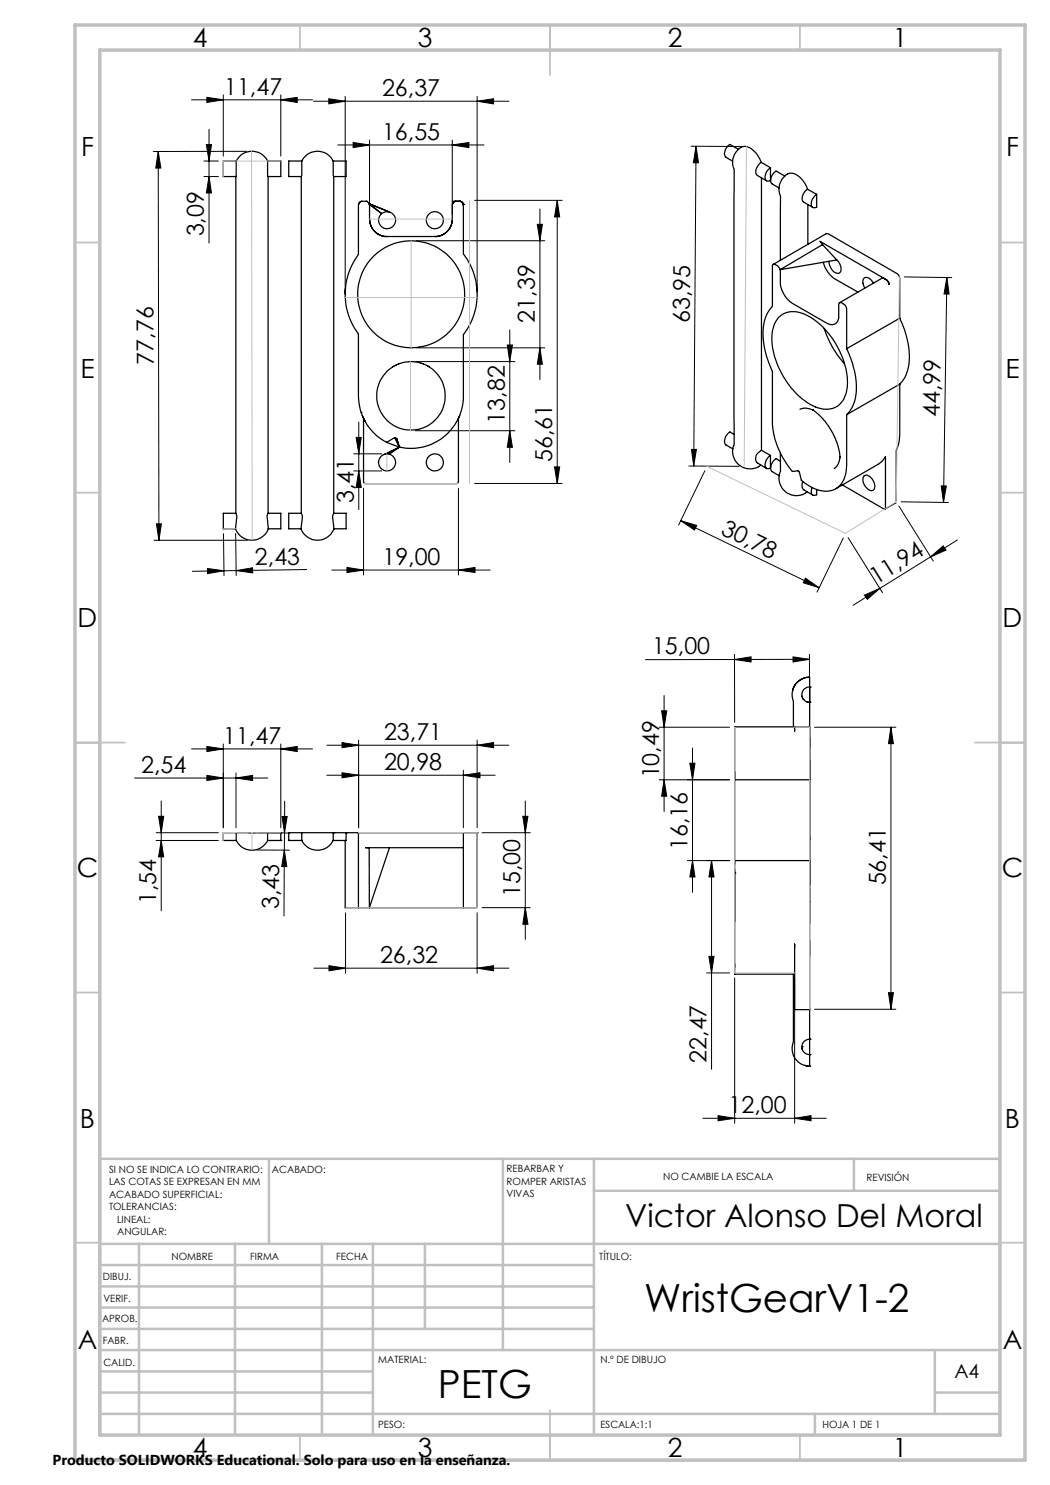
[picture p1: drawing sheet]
<svg xmlns="http://www.w3.org/2000/svg" width="210mm" height="297mm" viewBox="0 0 210 297" stroke-linecap="round" stroke-linejoin="round" font-family="sans-serif">
<g fill="none" stroke="#000" stroke-width=".25">
<path d="M47.2 35.3v67.4M47.2 32.2a3.5 3.5 0 0 1 3.2-1.9 3.5 3.5 0 0 1 3.1 1.9M47.2 32.2v3.1M47.2 32.2h-2.5v3.1h2.5M53.5 32.2l.1 3.1M53.5 32.2h2.7v3.1h-2.6M53.6 35.3v67.4M60.3 35.3v67.4M60.4 32.2a3.5 3.5 0 0 1 3.1-1.9 3.5 3.5 0 0 1 3.1 1.9M60.4 32.2l-.1 3.1M60.4 32.2h-2.7v3.1h2.6M66.6 32.2l.1 3.1"/>
<path d="M66.6 32.2h2.6v3.1h-2.5M66.7 35.3v67.4M147.7 29.9l-1.7-1a1.87 1.87 0 0 0-.8 2.6l1.3 .7M152.3 32.5a4.8 4.8 0 0 0-3.2-3.2 2.97 2.97 0 0 0-2.6 3.2l.3 1.3v55.2a3.5 3.5 0 0 0 3.6 4.8l.1-.1a2.53 2.53 0 0 0 1.6-.7M152.3 32.5a2.09 2.09 0 0 0-1 2.5l2 1.2M152.3 32.5l1.8 1M152.3 35.6v54.5M153.7 33.9l.4-.4v2.6a.7 .7 0 0 1-.9 0 .7 .7 0 0 1-.2-.9l.2-.6zM157 35.2l-1.8-1a2.01 2.01 0 0 0-.9 2.5l1.5 .9M161.5 37.8a4.7 4.7 0 0 0-3.1-3.2 2.91 2.91 0 0 0-2.6 2.8v.8l.3 1v12.9M161.5 37.8a1.98 1.98 0 0 0-.9 2.5l2 1.2M161.5 37.8l1.8 1.1"/>
<path d="M162.9 39.2l.4-.3v2.5a.7 .7 0 0 1-.9 0 .7 .7 0 0 1-.1-.9l.1-.5zM69.1 57.5l-.1 1.3M71.7 40.8v.1M71.8 40.7v.1M71.9 40.5v.1M72 40.4l-.1 .1M72.2 40.3h-.1M72.4 40.2l-.2 .1M73.3 40.2h.1M73.8 40.7h.1M73.8 40.7l.1 .1M73.8 40.7l4.1 1.7"/>
<path d="M73.9 40.8l2.4 1.9M73.9 40.8l-.2-.3a1.42 1.42 0 0 0-1.3-.3l-.5 .3-.2 .4v10a13.4 13.4 0 0 0 0 15.9v12.4a10.6 10.6 0 0 0 5.6 9.3M73.9 40.8v3a3.5 3.5 0 0 0 3.5 3.5h9.6a3.5 3.5 0 0 0 3.5-3.5l.1-3.1 .6-.5 1.1 .1 .4 .6v9.9a13.3 13.3 0 0 1 0 16.2v12.2a10.5 10.5 0 0 1-12.8 10.2M73.9 40.8h.1M73.9 40.8l4 1.6M73.9 43.8v.4M73.9 44.2l.2 .7M74.1 45l.2 .3M74.3 45.4l.3 .6M74.7 46l.5 .5M75.2 46.6l.3 .2M75.6 46.8l.2 .2"/>
<path d="M75.9 47l.3 .1M76.3 47.1l.7 .2M77.1 47.3h.3M77.9 42.4l-.5-.1-.8 .3M77.9 42.4a1.7 1.7 0 0 1 1 2.4 1.7 1.7 0 0 1-2.6 .5 1.7 1.7 0 0 1 0-2.6M87 47.3h.3M88.1 47.1l-.7 .2M88.5 47l-.3 .1M89.1 46.6l-.6 .4M89.7 46l-.5 .5M89.9 45.7l-.2 .3M90.1 45.4l-.1 .2"/>
<path d="M90.3 45l-.2 .3M90.5 44.2l-.2 .7M90.5 40.2h1.5M90.5 43.8v.4M90.6 40.7l-.1 .2M90.7 40.5l-.1 .1M90.8 40.4l-.1 .1M91.1 40.2l-.2 .1M92.1 40.3h.1M92.3 40.3v.1M92.4 40.5h.1M92.5 40.5h.1"/>
<path d="M92.6 40.7l.1 .4v-.2M92.7 40.9h.1M95.3 56.9l.1 1.3M154.7 52.9l10.5-6.2 .5 .1 13.9 8.1 .4 .8v7.9M156 53.9l-.5-.7-.6-.4-.3 .1-.1 .2v8.2a8.3 8.3 0 0 0-1.8 7.1 18.9 18.9 0 0 0 1.8 5.9v10.1a16.3 16.3 0 0 0 4 9.9l1.1-.1 .3 .2 .4 1.7a6.8 6.8 0 0 0 6.2 1.9 4.9 4.9 0 0 0 2.8-5v-10.1M156 53.9l.1 2.9 .5 1.6a5.1 5.1 0 0 0 1.9 2.3l6.8 3.9a1.5 1.5 0 0 0 1.7 .2 1.5 1.5 0 0 0 .7-1.6v-2.4l.2-.2 .2-.1 .9 .5 .3 .7v8M161.6 40.9v8M164.5 48.9l-.5-.6 13.4 7.7 .4 .6v.3a1.42 1.42 0 0 0-1-1.2l-.4-.1-8.5 4.9M164.5 48.9l-8.5 5M164.5 48.9l2.9 3.1M164.7 52.5a5.7 5.7 0 0 0 2.3 3.3l4.6 2.6M167.4 52a2.02 2.02 0 0 1 .6 2.5 1.37 1.37 0 0 1-1.9-1l-.3-.7v-.6"/>
<path d="M167.4 52l-11.4 1.9M174.7 56.7a1.31 1.31 0 0 0-1.9-1 1.82 1.82 0 0 0 .2 1.9M155.7 63.5a4.7 4.7 0 0 1 5.8-.4 16.4 16.4 0 0 1 8 14.2 4.4 4.4 0 0 1-3.9 4.5 9.1 9.1 0 0 1-6.6-3.4 16.1 16.1 0 0 1-4.6-11.9 5.5 5.5 0 0 1 1.3-3zM164.9 65.7l.7 1.9a19.4 19.4 0 0 0 3.3 5.2M169.3 69.7a15.4 15.4 0 0 1 1.6 10.8l-.8 1.5-.8 .9M180 76.8v10l-.3 2.1-.5 1.2v10.3l-.1 .2-2.1 1.2M180 63.6a16 16 0 0 1 1.6 10.3 5.7 5.7 0 0 1-1.6 2.9M180 63.6l-10.7 6.1M180 76.8l-10.7 6.1M72.2 82.5h.1M72.5 83.1l.2 .5M77.3 88.5l2.6 .9"/>
<path d="M77.4 90.8h.5M77.4 90.8l-.6 .1M78.9 87.5l.4 .2 .6 1.7M78.9 87.5l-1.6 1M78.9 87.5l1 1.9M79.9 89.4l-2.8 1.4a1.71 1.71 0 0 0-1.1 2.6 1.71 1.71 0 0 0 2.8 .1 1.71 1.71 0 0 0-.9-2.7M79.9 89.4h.1M79.9 89.4l-2.5 1.4M79.9 89.4l-2 1.4M91.7 83.7v-.1v12.8l-.4 .3h-18.3l-.3-.3v-12.8l.4 .7M91.9 83.1l-.2 .5M146.8 86.9l-.8-.5a1.91 1.91 0 0 0-.8 2.6l1.4 .8"/>
<path d="M152.3 90.1a1.61 1.61 0 0 0-.8 2.5l1.8 1.1M152.3 90.1l1.8 1M153.7 91.4l.4-.3v2.5a.75 .75 0 0 1-1-.1 .75 .75 0 0 1 0-1zM156.1 90.6v3.7a3.5 3.5 0 0 0 3.9 4.8l.7-.3 .7-.4M156.1 92.2l-.9-.5a1.83 1.83 0 0 0-.8 2.6l1.4 .8M160 81.8l1.2-.2 1.4 .3 1.9 1.8 1.3 1.6 1.2 2.3 .8 2.2 .2 1.6M160.5 96.3a1.27 1.27 0 0 0 .4 1.7l1.7 1M162.4 97.5a1.05 1.05 0 0 0 .3 1.6l.6-.1v-1.1M168 91.4l-.1 .6a2.93 2.93 0 0 1-1.1 1.7M168 91.4v.1M168.5 97l8.5 4.8 .1-.1v-10.4l-.7 1-.7 .5-8.4 4.9M172.9 95.1a1.67 1.67 0 0 1 1.9 1.5 1 1 0 0 1-.5 1.5 2.15 2.15 0 0 1-1.4-3z"/>
<path d="M47.1 105.8a3.5 3.5 0 0 0 3.3 2.3 3.5 3.5 0 0 0 3.3-2.3M47.2 102.7a4.3 4.3 0 0 1 0 2.5l-.1 .6M47.2 102.7h-2.5v3.1h2.4M53.6 102.7a3.8 3.8 0 0 0 0 2.3l.1 .8M53.6 102.7h2.6v3.1h-2.5M60.2 105.8a3.5 3.5 0 0 0 3.3 2.3 3.5 3.5 0 0 0 3.3-2.3M60.3 102.7a3.3 3.3 0 0 1 0 2.3l-.1 .8M60.3 102.7h-2.6v3.1h2.5M66.7 102.7a3.3 3.3 0 0 0 0 2.3l.1 .8M66.7 102.7h2.5v3.1h-2.4M160.4 139.2l.1 .2M160.5 139.6l.3 .3"/>
<path d="M160.6 139.7v.1M161.9 135.4a3.5 3.5 0 0 0-3.2 4.9v5.1M161.9 135.4a3.5 3.5 0 0 0-3.4 2.7M161.9 137.4a1.53 1.53 0 0 0-1.5 1.5 1.53 1.53 0 0 0 1.5 1.6M161.9 137.4v3.1M161.9 135.4v2M161.9 137.4h.1M146.9 145.4h12M146.9 156v16.1M146.9 154.3v1.7M146.9 145.4h.1M146.9 145.4v10.6"/>
<path d="M146.9 156h15M158.9 145.4h3v10.6M158.9 145.4v.8v-.3M161.3 140.4l.6 .1M161.9 152v4M161.9 156v16.1M161.9 147.5v29.7M161.9 140.5h.1M161.9 140.5v8.9M47.2 168.1a3.5 3.5 0 0 0 3.2 1.9 3.5 3.5 0 0 0 3.1-1.9M47.2 166.5h6.3M47.2 166.5v1.6"/>
<path d="M47.2 166.5h-2.5v1.6h2.5M49.7 166.5h1.4M53.5 166.5v1.6M53.5 168.1h2.7M53.5 166.5h2.7M56.2 168.1h.1M56.2 166.5v1.6M56.2 166.5h.1M57.7 168.1h.1M57.7 166.5h.1M57.7 166.5v1.6M57.7 168.1h2.7"/>
<path d="M57.7 166.5h2.7M60.4 168.1a3.5 3.5 0 0 0 3.1 1.9 3.5 3.5 0 0 0 3.1-1.9M60.4 166.5h6.2M60.4 166.5v1.6M66.6 166.5v1.6M66.6 166.5h2.6M66.7 166.5h.1M69 168.1v13.4h2.7M69.2 166.5h2.5M69.2 166.5h.1M69.2 166.5v1.6h-2.6M71.7 166.5h21"/>
<path d="M71.7 166.5v15M77.9 169.5l-4 12M92.6 169.5h-19.5h.7l.1 12M92.7 166.5v15M92.7 166.5h2.7M95.4 166.5v15h-2.7M95.4 166.5h.1M146.9 174.6h.1M146.9 172.1v22.7h12M146.9 172.1v.7M146.9 173.8v.8M146.9 174.6v9.8"/>
<path d="M146.9 172.1h15M161.9 172.1v4.8M161.9 172.1v29.8h-3v-13.1v.7M161.9 177.5v2.9M71.7 181.5h2.2M73.9 181.5h18.8M146.9 192.7v.9M158.7 194.8v13.6a3.5 3.5 0 0 0 3.2 4.8M161.9 180.2v4.5M161.9 188.1v3.2M160.4 209.4h.1M160.4 209.7l.1 .2"/>
<path d="M160.9 213.1l1 .1M161.9 207.9a1.53 1.53 0 0 0-1.5 1.5 1.53 1.53 0 0 0 1.5 1.5M161.9 210.9v2.3M161.9 207.9v3M161.9 213.2h.1M161.9 210.9h.1M161.9 207.9h.1M161.9 201.8v6.1"/>
<circle cx="82.2" cy="58.8" r="10.7"/>
<circle cx="87" cy="44.1" r="1.7"/>
<circle cx="82.2" cy="79.2" r="6.8"/>
<circle cx="87" cy="92.5" r="1.71"/>
</g>
<g fill="none" stroke="#000" stroke-width=".2">
<path d="M38.3 20h24.2M41.4 19.5l3.3 .5-3.3 .5zM44.7 19v12.2M56.2 20l3.2-.5v1zM56.2 19v12.2M65.8 19.8l3.2 .4-3.2 .6zM69 19.3v39.2M95.4 19.3v39.2M31.6 30.3l.6 3.3h-1zM31.6 30.3l.2 77.8M40.8 32.2h2.9M40.8 35.3h2.9"/>
<path d="M41.3 28.9h1l-.5 3.3zM41.8 35.3l.5 3.3h-1zM41.8 25.9v22.7M49.3 30.3h-18.6M62.7 20.2h39.1M67.6 29h29.2M70.6 28.5l3.3 .5-3.3 .5zM73.9 28v14.8M90.5 29l3.3-.5v1zM90.5 28v14.8M95.4 20.2l3.3-.4v1zM138.2 29.2l10.1 .1"/>
<path d="M139.2 29.2l.5 3.4h-1zM139.2 29.2l-.5 64M83.2 48.2h25.8M94.9 40.1h17.5M107.5 44.9h1l-.5 3.3zM108 41.8v34.1M111.4 40.1l.5 3.3h-1zM111.4 40.1v56.6M180.9 55.4l9.5 .1M189.4 55.5l.4 3.3h-1zM189.4 55.5l-.7 45M83.1 72.3h19.9"/>
<path d="M83.2 69.6h25.8M101.5 69h1l-.5 3.3zM102 66v26.5M108 69.6l.5 3.2h-1zM70.7 90.8h5.6M70.7 94.2h5.6M71.2 87.5h1l-.4 3.3zM71.8 94.2l.4 3.3h-1zM71.8 84.4v17.5M72.7 97.7v17.3M83.1 86.1h19.9M91.7 97.7v17.3"/>
<path d="M94.9 96.7h17.5M102 86.1l.5 3.4h-1zM110.9 93.4h1l-.5 3.3zM137.8 93.2l10 .1M138.3 89.9h1l-.6 3.3zM141 94.2l-5.3 10.8M188.2 97.2h1.1l-.6 3.3zM30.8 108.1h18.7M31.3 104.8h1l-.5 3.3zM41.5 113.7l3.3 .5-3.3 .5zM44.7 106.7l.1 8.4M44.8 114.2l-6.3 .1"/>
<path d="M47.1 106.7l.1 8.4M47.2 114.1l3.3-.5 .1 1zM61.3 113.9l-16.5 .3M66.4 114h31.6M69.4 113.5l3.3 .5-3.3 .5zM91.7 114l3.3-.5v1zM136.1 104.1l3.2 1-.4 .9zM136.1 104.1l27.7 13.4M161.1 115.6l2.7 1.9-3.1-.9zM168.7 107.6l-5.3 10.8M169.6 107.5l6.9 11M172.9 119l3.1-1.3-2.5 2.2z"/>
<path d="M176 117.7l-5.4 3.4M179.8 101.2l6.9 11M180.2 100.4l9.5 .1M186.1 111.4l2.5-2.2 .6 .8zM186.1 111.4l-10.1 6.3M191.5 108l-5.4 3.4M132.8 139.1v23.2M146.9 131.9l3.3-.5v1zM146.9 130.9v13.6M158.6 131.4l3.3 .5-3.3 .5zM161.9 130.9v13.5M161.9 131.9h-32.8"/>
<path d="M26.9 155.6h26.7M38.3 149.8h24.2M41.4 155.1l3.3 .5-3.3 .5zM41.4 149.3l3.3 .5-3.3 .5zM44.7 148.8v16.8M47.2 155.6l3.3-.5v1zM47.2 154.6v11M56.2 149.8l3.2-.5v1zM56.2 148.8v16.8M65.4 149h36.4M65.4 155h33.6M68.4 148.5l3.3 .5-3.3 .5z"/>
<path d="M68.4 154.5l3.3 .5-3.3 .6zM71.7 148v17.6M92.7 155l3.3-.5v1.1zM92.7 154.1v11.5M95.4 149l3.3-.5v1zM95.4 148v17.6M131.8 156h14.1M131.8 145.4h14.1M132.3 142.2h1l-.5 3.2zM132.8 156l.5 3.2h-1zM138 152.6h1l-.5 3.4zM138.5 149.6v28.9"/>
<path d="M162.9 145.4h16.3M178.2 145.4l.5 3.3h-1zM178.2 145.4v56.5M31.2 166.5h12.5M31.2 168.1h12.5M31.7 163.3h1l-.5 3.2zM32.2 168.1l.5 3.3h-1zM32.2 160.2v22M51.4 166.5l6.5 .1M51.4 170h6.5M56.4 163.3h1l-.5 3.3zM56.9 170l.5 3.3h-1.1z"/>
<path d="M56.9 170l-.1 13.2M56.9 166.6v3.4M56.9 160.2v6.4M96.4 166.5h9.6M104.6 163.3h1l-.5 3.2zM105.1 160.2v27.7M137.5 172.1h8.4M138.5 172.1l.5 3.3h-1zM142.3 172.1l.5 3.3h-1zM142.3 172.1v41.8M62.8 193.6h39M65.8 193.1l3.3 .5-3.3 .6z"/>
<path d="M69.1 182.6v12.1M95.4 193.6l3.3-.5v1.1zM95.4 182.6v12.1M96.4 181.5h9.6M105.1 181.5l.5 3.4h-1zM141.3 194.6h4.6M141.8 191.3h1l-.5 3.3zM146.9 195.6v29M158.9 195.6v29M177.7 198.5h1l-.5 3.4zM162.9 201.9h16.3M140.6 223.7h24.7"/>
<path d="M143.6 223.1l3.3 .6-3.3 .5zM158.9 223.7l3.3-.6v1.1z"/>
</g>
<g fill="none" stroke="#c0c0c0" stroke-width=".2">
<path d="M50.3 30.3l.1 77.7M56.2 32.2h-11.5v3.1M149.3 29.3l-.5 64M69 59.5h26.4M73.9 43.8h16.6M82.2 48.2v21.4M93.9 40.1v56.6M179.9 55.4l-.7 45M82.1 72.3v13.8M72.7 96.7h19M77.4 90.8v3.4M141.4 93.3l27.7 13.4 10.1-6.3"/>
<path d="M47.1 105.7l-2.4 .1M179.2 100.4v.3M50.4 166.5v3.5M56.2 166.5h-11.5v1.6M71.7 166.5h23.7v15h-26.3M158.9 194.6h-12v-49.2h15v56.5"/>
</g>
<g fill="none" stroke="#c0c0c0" stroke-width=".35">
<path d="M60 5v5M110 5v10M160 5v5M15 48.5h5M200 48.5h5M15 98.5h5M200 98.5h5M15 148.5h10M195 148.5h10M15 198.5h5M200 198.5h5M15 248.5h5"/>
<path d="M200 248.5h5M60 287v5M110 282v10M160 287v5"/>
</g>
<g fill="none" stroke="#c0c0c0" stroke-width=".5">
<path d="M53.8 231.8v17M100.6 231.8v38.2M118.8 231.8v55.2M118.8 238.2h81.2M170.8 231.8v6.4M200 231.8h-180v55.2M20 248.8h180M20 257.3h98.8M20 253h98.8M27.8 248.8v38.2M47 248.8v38.2M64.4 248.8v38.2"/>
<path d="M74.6 248.8v38.2M85 248.8v17M20 265.8h98.8M20 261.5h98.8M20 278.5h54.6M20 274.3h54.6M20 270h180M187 278.5h13M187 270v12.8M20 282.8h180M163 282.8v4.2"/>
</g>
<path d="M15 5h190v287h-190zM20 10h180v277h-180z" fill="none" stroke="#c0c0c0" stroke-width=".7"/>
<g fill="#000">
<path d="M41.4 19.5l3.3 .5-3.3 .5zM56.2 20l3.2-.5v1zM69.4 113.5l3.3 .5-3.3 .5zM91.7 114l3.3-.5v1zM70.6 28.5l3.3 .5-3.3 .5zM90.5 29l3.3-.5v1zM41.4 155.1l3.3 .5-3.3 .5zM47.2 155.6l3.3-.5v1zM143.6 223.1l3.3 .6-3.3 .5zM158.9 223.7l3.3-.6v1.1z"/>
<path d="M41.3 28.9h1l-.5 3.3zM41.8 35.3l.5 3.3h-1zM71.2 87.5h1l-.4 3.3zM71.8 94.2l.4 3.3h-1zM111.4 40.1l.5 3.3h-1zM110.9 93.4h1l-.5 3.3zM31.7 163.3h1l-.5 3.2zM32.2 168.1l.5 3.3h-1zM104.6 163.3h1l-.5 3.2zM105.1 181.5l.5 3.4h-1z"/>
<path d="M65.8 19.8l3.2 .4-3.2 .6zM95.4 20.2l3.3-.4v1z"/>
<path d="M139.2 29.2l.5 3.4h-1zM138.3 89.9h1l-.6 3.3z"/>
<path d="M107.5 44.9h1l-.5 3.3zM108 69.6l.5 3.2h-1z"/>
<path d="M101.5 69h1l-.5 3.3zM102 86.1l.5 3.4h-1z"/>
<path d="M31.3 104.8h1l-.5 3.3zM31.6 30.3l.6 3.3h-1z"/>
<path d="M41.5 113.7l3.3 .5-3.3 .5zM47.2 114.1l3.3-.5 .1 1z"/>
<path d="M161.1 115.6l2.7 1.9-3.1-.9zM136.1 104.1l3.2 1-.4 .9z"/>
<path d="M186.1 111.4l2.5-2.2 .6 .8zM172.9 119l3.1-1.3-2.5 2.2z"/>
<path d="M188.2 97.2h1.1l-.6 3.3zM189.4 55.5l.4 3.3h-1z"/>
<path d="M146.9 131.9l3.3-.5v1zM158.6 131.4l3.3 .5-3.3 .5z"/>
<path d="M41.4 149.3l3.3 .5-3.3 .5zM56.2 149.8l3.2-.5v1z"/>
<path d="M68.4 148.5l3.3 .5-3.3 .5zM95.4 149l3.3-.5v1z"/>
<path d="M68.4 154.5l3.3 .5-3.3 .6zM92.7 155l3.3-.5v1.1z"/>
<path d="M132.8 156l.5 3.2h-1zM132.3 142.2h1l-.5 3.2z"/>
<path d="M178.2 145.4l.5 3.3h-1zM177.7 198.5h1l-.5 3.4z"/>
<path d="M56.4 163.3h1l-.5 3.3zM56.9 170l.5 3.3h-1.1z"/>
<path d="M138.5 172.1l.5 3.3h-1zM138 152.6h1l-.5 3.4z"/>
<path d="M142.3 172.1l.5 3.3h-1zM141.8 191.3h1l-.5 3.3z"/>
<path d="M65.8 193.1l3.3 .5-3.3 .6zM95.4 193.6l3.3-.5v1.1z"/>
</g>
<g font-size="7.8">
<text x="128.8" y="262.4">WristGearV1-2</text>
<text x="87.6" y="279.6">PETG</text>
</g>
<text font-size="6.3" x="125" y="245.3">Victor Alonso Del Moral</text>
<g font-size="5.3">
<text x="38.5" y="9.5">4</text>
<text x="83.5" y="9.5">3</text>
<text x="133.5" y="9.5">2</text>
<text x="178.5" y="9.5">1</text>
<text x="16.2" y="31.2">F</text>
<text x="201.2" y="31.2">F</text>
<text x="16.1" y="75.5">E</text>
<text x="201.1" y="75.5">E</text>
<text x="15.5" y="125.5">D</text>
<text x="200.5" y="125.5">D</text>
<text x="15.4" y="175.5">C</text>
<text x="200.4" y="175.5">C</text>
<text x="16" y="225.5">B</text>
<text x="201" y="225.5">B</text>
<text x="15.5" y="269.7">A</text>
<text x="200.5" y="269.7">A</text>
<text x="38.5" y="291.5">4</text>
<text x="83.5" y="291.5">3</text>
<text x="133.5" y="291.5">2</text>
<text x="178.5" y="291.5">1</text>
</g>
<g font-size="4.7">
<text x="44.8" y="18.9">11,47</text>
<text x="76.4" y="19.2">26,37</text>
<text x="76.4" y="28">16,55</text>
<text x="40.8" y="47.3" transform="rotate(-90 40.8 47.3)">3,09</text>
<text x="107" y="64.5" transform="rotate(-90 107 64.5)">21,39</text>
<text x="138" y="64.6" transform="rotate(-90 138 64.6)">63,95</text>
<text x="30.7" y="72.9" transform="rotate(-90 30.7 72.9)">77,76</text>
<text x="188" y="83.4" transform="rotate(-89 188 83.4)">44,99</text>
<text x="101" y="84.7" transform="rotate(-90 101 84.7)">13,82</text>
<text x="110.4" y="92.5" transform="rotate(-90 110.4 92.5)">56,61</text>
<text x="70.7" y="100.6" transform="rotate(-90 70.7 100.6)">3,41</text>
<text x="144" y="106.8" transform="rotate(26 144 106.8)">30,78</text>
<text x="51" y="113" transform="rotate(-1 51 113)">2,43</text>
<text x="76.5" y="113">19,00</text>
<text x="175.2" y="117" transform="rotate(-32 175.2 117)">11,94</text>
<text x="130.4" y="130.9">15,00</text>
<text x="44.7" y="148.8">11,47</text>
<text x="76.8" y="148">23,71</text>
<text x="28.2" y="154.6">2,54</text>
<text x="76.8" y="154">20,98</text>
<text x="131.8" y="155.7" transform="rotate(-90 131.8 155.7)">10,49</text>
<text x="137.5" y="170" transform="rotate(-90 137.5 170)">16,16</text>
<text x="104.1" y="179.4" transform="rotate(-90 104.1 179.4)">15,00</text>
<text x="177.2" y="177.1" transform="rotate(-90 177.2 177.1)">56,41</text>
<text x="31.2" y="180.9" transform="rotate(-90 31.2 180.9)">1,54</text>
<text x="55.8" y="181.9" transform="rotate(-90 55.8 181.9)">3,43</text>
<text x="76" y="192.6">26,32</text>
<text x="141.3" y="212.6" transform="rotate(-90 141.3 212.6)">22,47</text>
<text x="145.7" y="222.6">12,00</text>
</g>
<text font-size="3.9" x="190.9" y="275.5">A4</text>
<text font-size="2.9" x="10.5" y="292.9">Producto SOLIDWORKS Educational. Solo para uso en la enseñanza.</text>
<g font-size="2">
<text x="21.8" y="234.6">SI NO SE INDICA LO CONTRARIO:</text>
<text x="21.8" y="237.1">LAS COTAS SE EXPRESAN EN MM</text>
<text x="21.8" y="239.6">ACABADO SUPERFICIAL:</text>
<text x="54.4" y="234.6">ACABADO:</text>
<text x="101.3" y="234.5">REBARBAR Y</text>
<text x="101.3" y="237">ROMPER ARISTAS</text>
<text x="101.3" y="239.5">VIVAS</text>
<text x="132.6" y="236">NO CAMBIE LA ESCALA</text>
<text x="173.3" y="236.2">REVISIÓN</text>
<text x="21.8" y="242.1">TOLERANCIAS:</text>
<text x="23.4" y="244.6">LINEAL:</text>
<text x="23.4" y="247.1">ANGULAR:</text>
<text x="34.3" y="252">NOMBRE</text>
<text x="50" y="251.9">FIRMA</text>
<text x="67.2" y="251.9">FECHA</text>
<text x="119.9" y="251.9">TÍTULO:</text>
<text x="20.6" y="256.1">DIBUJ.</text>
<text x="20.7" y="260.3">VERIF.</text>
<text x="20.4" y="264.4">APROB.</text>
<text x="20.5" y="268.8">FABR.</text>
<text x="20.7" y="273.1">CALID.</text>
<text x="75.6" y="272.5">MATERIAL:</text>
<text x="120.1" y="272.5">N.º DE DIBUJO</text>
<text x="75.6" y="285.5">PESO:</text>
<text x="120.1" y="285.6">ESCALA:1:1</text>
<text x="164.5" y="285.6">HOJA 1 DE 1</text>
</g>
</svg>
